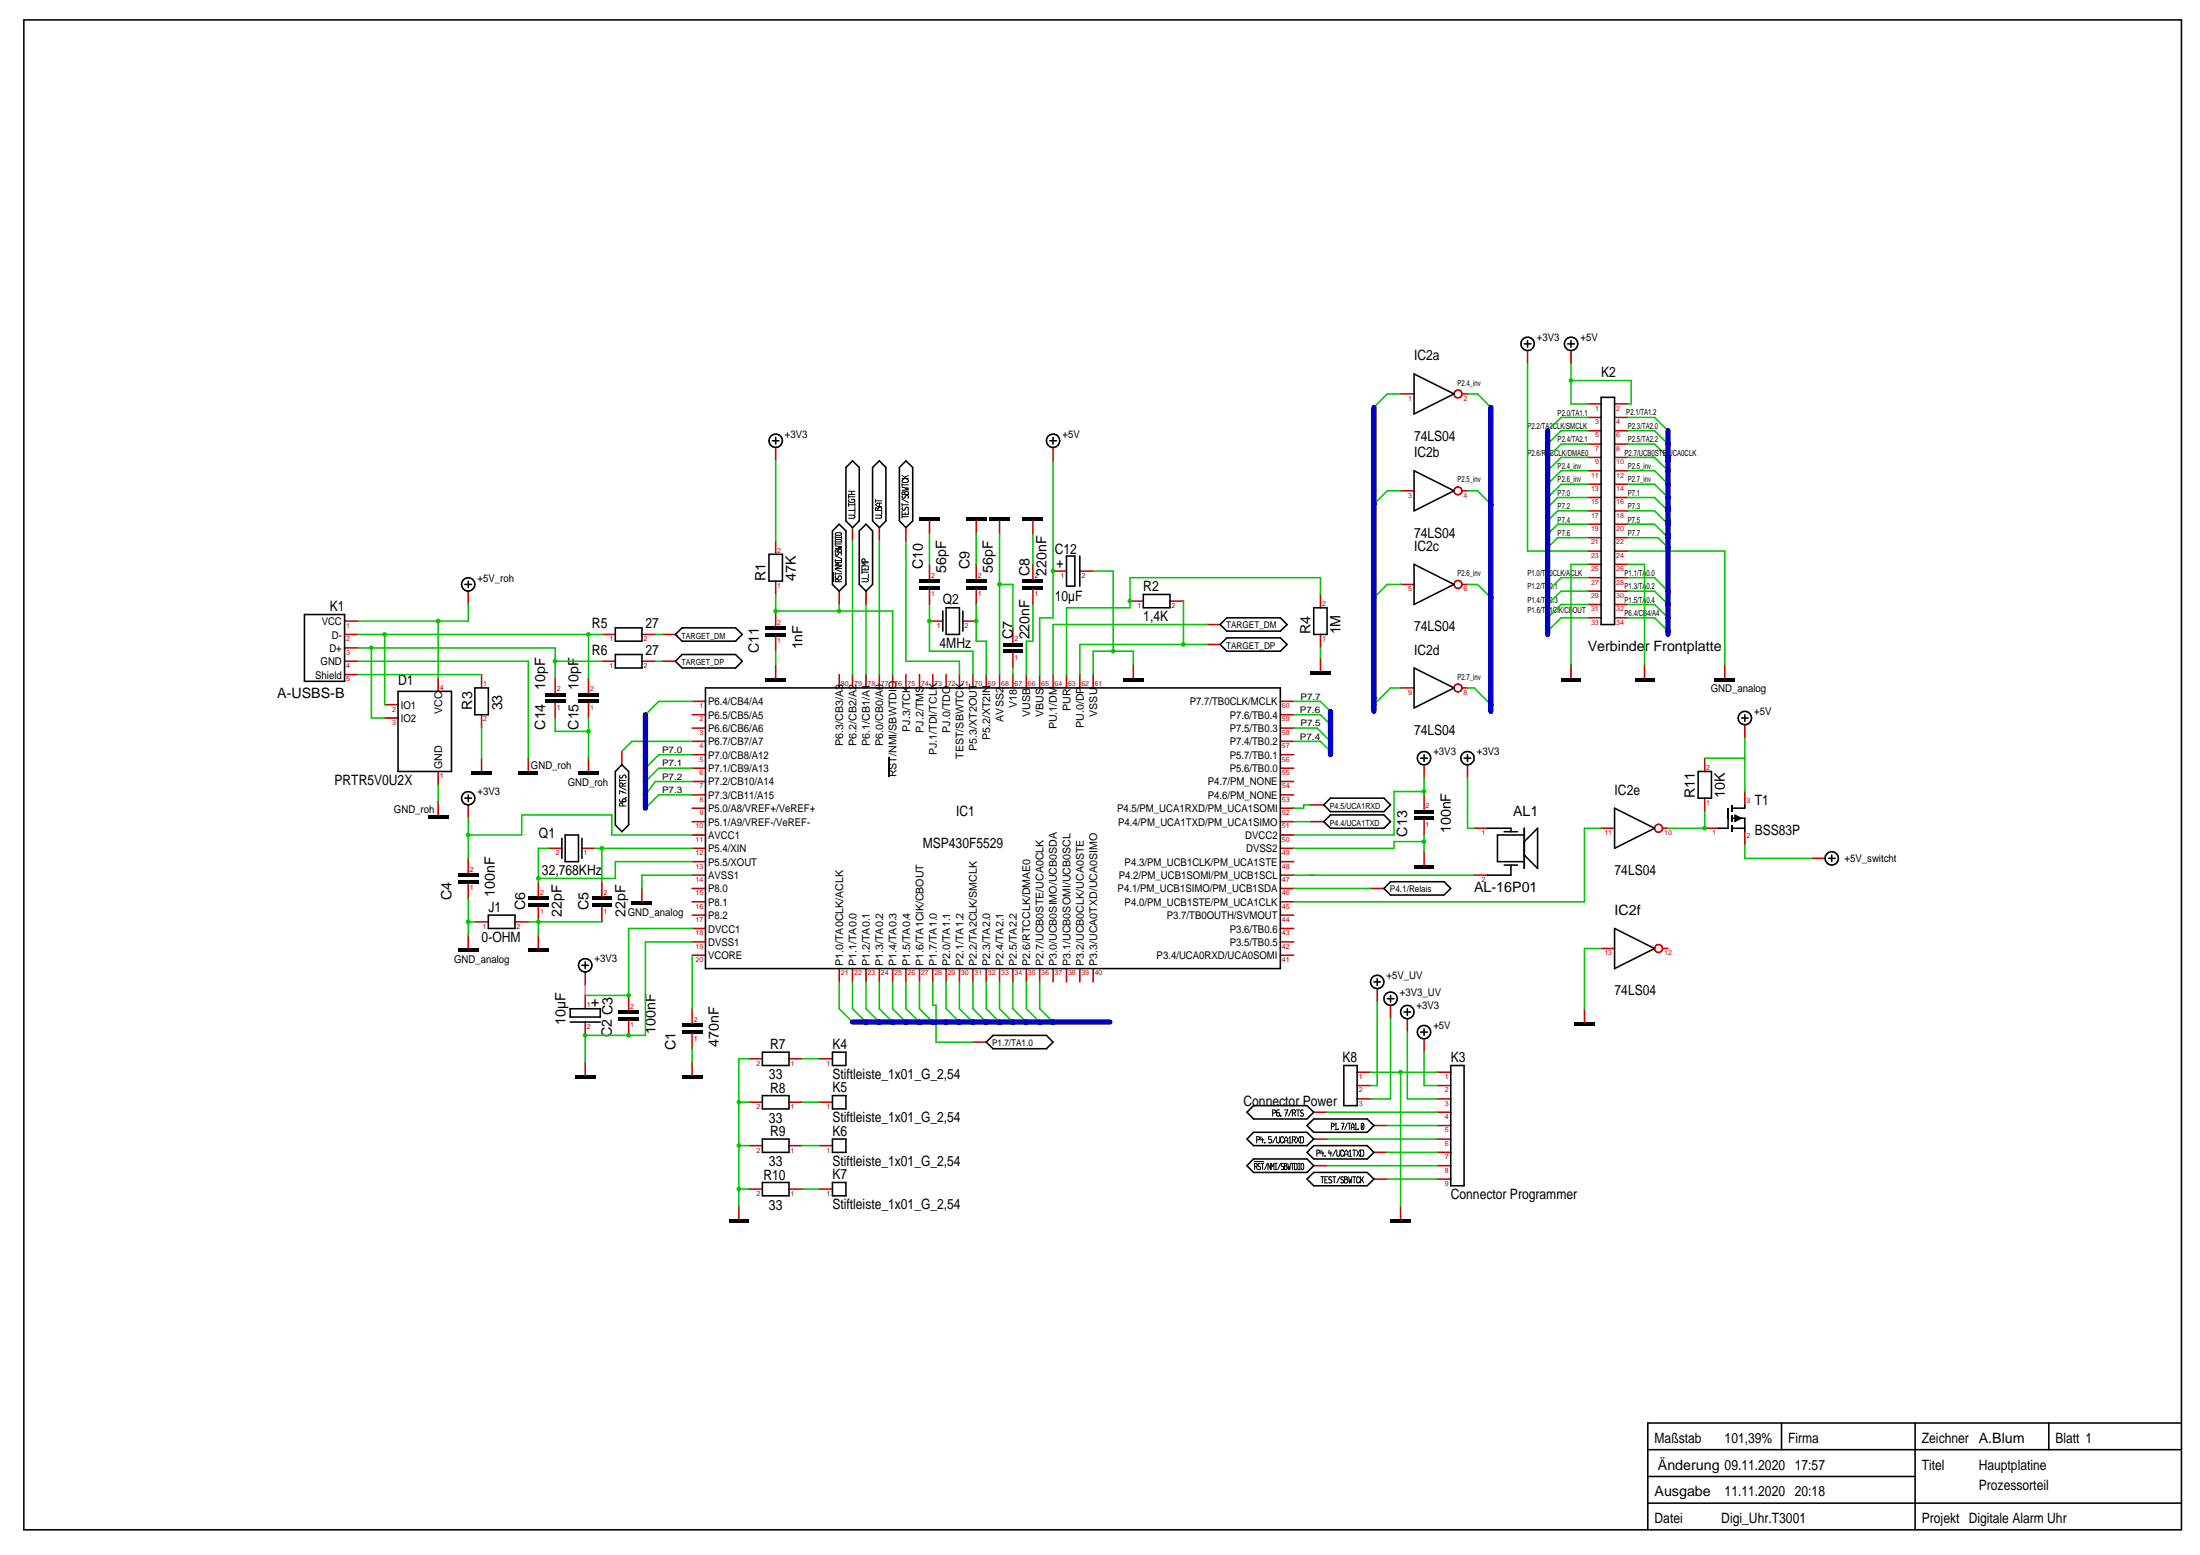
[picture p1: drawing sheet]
<svg xmlns="http://www.w3.org/2000/svg" width="297mm" height="210mm" viewBox="0 0 297 210" stroke-linecap="round" stroke-linejoin="round" font-family="sans-serif">
<g fill="none" stroke="#000" stroke-width=".44">
<path d="M124.1 70.1h2.8M124.1 78.4h2.8M124.1 79.3h2.8M130.5 70.1h2.7M130.5 78.4h2.7M130.5 79.3h2.7M133.6 70.1h2.7M138.1 70.1h2.7M138.1 78.4h2.7M138.1 79.3h2.7M73.6 94.7h2.7M78.1 94.7h2.7"/>
<path d="M103.4 85.7h2.7M135.4 87h2.7M176.9 90.8h2.7M57.8 110.2h2.7M61.9 118.1h2.7M63.7 104.4h2.7M70 104.4h2.7M78.1 104.4h2.7M190.9 117h2.7M190.9 109.5h2.7M190.9 110.5h2.7M71.3 121.3h2.7"/>
<path d="M71.3 122.2h2.7M79.9 121.3h2.7M79.9 122.2h2.7M83.5 137.5h2.7M85.3 122h2.7M92.1 138.4h2.7M212.6 138.2h2.7M77.7 145.4h2.7M92.1 145.4h2.7M98.4 164.8h2.7M187.7 164.8h2.8"/>
</g>
<g fill="none" stroke="#c70000" stroke-width=".21">
<path d="M189.1 53.2h1.8M197.4 53.2h.7M206.2 47.3v1.8M212.1 47.3v1.8M214.4 54.5h1.8M214.4 59.9h1.8M214.4 58.1h1.8M214.4 56.3h1.8M218 54.5h1.8M218 59.9h1.8M218 58.1h1.8M218 56.3h1.8"/>
<path d="M63.2 79.8v1.8M104.7 60.4v1.8M104.7 73v1.8M104.7 78.4v1.8M113.3 79.8v1.8M115.1 71.2v1.8M116.9 79.8v1.8M118.7 71.2v1.8M122.3 71.2v1.8M125.5 70.3v1.8M125.5 76.2v2M125.5 79.6v2"/>
<path d="M131.8 70.3v1.8M131.8 76.2v2M131.8 79.6v2M135 70.3v1.8M139.5 70.3v1.8M139.5 76.2v2M139.5 79.6v2M142.2 60.4v1.8M142.2 77.1h1.8M145.8 77.1h1.8M189.1 78.9h1.8M189.1 66.3h1.8"/>
<path d="M197.4 78.9h.7M197.4 66.3h.7M214.4 79.8h1.8M214.4 78h1.8M214.4 76.2h1.8M214.4 74.4h1.8M214.4 72.6h1.8M214.4 70.8h1.8M214.4 69h1.8M214.4 67.2h1.8M214.4 65.4h1.8M214.4 63.5h1.8"/>
<path d="M214.4 61.7h1.8M218 79.8h1.8M218 78h1.8M218 76.2h1.8M218 74.4h1.8M218 72.6h1.8M218 70.8h1.8M218 69h1.8M218 67.2h1.8M218 65.4h1.8M218 63.5h1.8M218 61.7h1.8"/>
<path d="M46.5 85.6h1.8M46.5 89.3h1.8M46.5 83.8h1.8M46.5 87.5h1.8M46.5 91.1h1.8M51.9 96.9h1.8M51.9 95.1h1.8M59.2 91.5v1.8M65 91.1v1.8M65 96.5v1.8M75 91.5v2M75 94.9v2"/>
<path d="M79.5 91.5v2M79.5 94.9v2M81.3 85.6h1.8M81.3 89.3h1.8M86.7 85.6h1.8M86.7 89.3h1.8M89.4 85.6h1.8M89.4 89.3h1.8M93.5 98.3h1.7M93.5 96.5h1.7M93.5 94.7h1.7M104.7 82.5v2"/>
<path d="M104.7 85.9v2M104.7 89.7v1.8M113.3 91.1v1.8M115.1 91.1v1.8M116.9 91.1v1.8M118.7 91.1v1.8M120.5 91.1v1.8M122.3 91.1v1.8M124.1 91.1v1.8M125.5 83.8h1.8M125.9 91.1v1.8M127.7 91.1v1.8"/>
<path d="M129.5 91.1v1.8M130 83.8h1.8M131.4 91.1v1.8M133.2 91.1v1.8M135 91.1v1.8M136.8 84.8v2M136.8 88.1v2.1M136.8 91.1v1.8M138.6 91.1v1.8M140.4 91.1v1.8M142.2 91.1v1.8M144 91.1v1.8"/>
<path d="M145.8 91.1v1.8M147.6 91.1v1.8M152.6 81.1h1.8M153 89.7v1.8M158 81.1h1.8M162.9 84.3h1.8M162.9 87h1.8M172.9 98.3h1.8M172.9 96.5h1.8M172.9 94.7h1.8M178.3 80.2v1.8M178.3 85.6v1.9"/>
<path d="M178.3 88.8v1.8M189.1 92.9h1.8M197.4 92.9h.7M212.1 89.7v1.8M214.4 83.4h1.8M214.4 81.6h1.8M218 83.4h1.8M218 81.6h1.8M222 89.7v1.8M232.9 89.7v1.8M235.6 97.8v1.8M59.2 104.1v1.8"/>
<path d="M59.2 108.2v1.8M63.2 108.6v1.8M63.2 115.9v2M63.2 119.3v2M65 102.3v1.8M71.3 102.3v1.8M72.7 119v2.1M74 114.5h1.9M78.6 114.5h1.8M79.5 102.3v1.8M81.3 119v2.1M84 101.4v1.8"/>
<path d="M86.7 119.9v1.8M93.5 110.9h1.7M93.5 119.9h1.7M93.5 118.1h1.7M93.5 114.5h1.7M93.5 116.3h1.7M93.5 112.7h1.7M93.5 109.1h1.7M93.5 107.3h1.7M93.5 105.5h1.7M93.5 103.7h1.7M93.5 101.9h1.7"/>
<path d="M93.5 100.1h1.7M172.9 110.9h1.8M172.9 119.9h1.8M172.9 118.1h1.8M172.9 114.5h1.8M172.9 116.3h1.8M172.9 112.7h1.8M172.9 109.1h1.8M172.9 107.3h1.8M172.9 105.5h1.8M172.9 103.7h1.8M172.9 101.9h1.8"/>
<path d="M172.9 100.1h1.8M176.9 108.6h1.8M176.9 110.9h1.8M185 119.9h1.9M192.3 103.2v1.9M192.3 107.3v2M192.3 110.7v2M192.3 115v1.8M198.1 103.2v1.9M199 111.8h1.9M199 118.1h1.9M216.2 111.8h1.8"/>
<path d="M224.5 111.8h.7M230.2 102.3v1.8M230.2 107.7v1.9M230.2 111.8h1.8M235.6 106.8v1.8M235.6 112.3v1.8M244.6 115.9h1.8M63.2 126.2v1.8M64.1 124.4h1.8M69.5 124.4h1.8M72.7 122.4v2M72.7 126.2v1.8"/>
<path d="M79 131.2v1.8M79 134.4v1.8M79 138v1.8M81.3 122.4v2M84.9 134.4v2M84.9 137.7v2.1M93.5 136.2v2M93.5 139.6v2M93.5 128.9h1.7M93.5 127.1h1.7M93.5 125.3h1.7M93.5 123.5h1.7"/>
<path d="M93.5 121.7h1.7M113.3 130.7v1.8M115.1 130.7v1.8M116.9 130.7v1.8M118.7 130.7v1.8M120.5 130.7v1.8M122.3 130.7v1.8M124.1 130.7v1.8M125.9 130.7v1.8M127.7 130.7v1.8M129.5 130.7v1.8M131.4 130.7v1.8"/>
<path d="M133.2 130.7v1.8M135 130.7v1.8M136.8 130.7v1.8M138.6 130.7v1.8M140.4 130.7v1.8M142.2 130.7v1.8M144 130.7v1.8M145.8 130.7v1.8M147.6 130.7v1.8M172.9 128.9h1.8M172.9 127.1h1.8M172.9 125.3h1.8"/>
<path d="M172.9 123.5h1.8M172.9 121.7h1.8M185.9 133.5v1.8M187.7 135.7v1.8M190 137.5v1.8M213.9 136.2v1.8M216.2 128h1.8M224.5 128h.7M79 143.4v1.8M93.5 143.4v1.8M101.1 154.6h1.8M101.1 148.8h1.8"/>
<path d="M101.1 142.9h1.8M106.5 154.6h1.8M106.5 148.8h1.8M106.5 142.9h1.8M110.6 154.6h1.8M110.6 148.8h1.8M110.6 142.9h1.8M131.4 140.7h1.8M177.4 157.4h1.8M177.4 153.8h1.8M177.4 150.1h1.8M183.2 148.3h1.8"/>
<path d="M183.2 146.5h1.8M183.2 144.7h1.8M185.5 159.2h1.8M185.5 155.6h1.8M185.5 151.9h1.8M192.3 140.2v1.8M194.1 159.2h1.8M194.1 157.4h1.8M194.1 155.6h1.8M194.1 153.8h1.8M194.1 150.1h1.8M194.1 151.9h1.8"/>
<path d="M194.1 148.3h1.8M194.1 146.5h1.8M194.1 144.7h1.8M99.8 162.8v1.8M101.1 160.5h1.8M106.5 160.5h1.8M110.6 160.5h1.8M189.1 162.8v1.8"/>
<circle cx="196.9" cy="53.2" r=".53"/>
<circle cx="196.9" cy="78.9" r=".54"/>
<circle cx="196.9" cy="66.3" r=".53"/>
<circle cx="196.9" cy="92.9" r=".53"/>
<circle cx="223.9" cy="111.8" r=".54"/>
<circle cx="223.9" cy="128" r=".54"/>
</g>
<g fill="none" stroke="#000" stroke-width=".21">
<path d="M3.2 2.7h291.3v203.8h-291.3zM104.3 59.5h.9M104.7 59v.9M141.7 59.5h.9M142.2 59v.9M190.9 50.5l5.4 2.7-5.4 2.7zM205.8 46.4h.9M206.2 46v.9M211.7 46.4h.9M212.1 46v.9M216.2 53.6h1.8v30.7h-1.8zM62.8 78.9h.9"/>
<path d="M63.2 78.4v.9M103.8 74.8h1.8v3.6h-1.8zM113.3 70.8l.9 .9v7.2l-.9 .9-.9-.9v-7.2zM115.1 62.2l.9 .9v7.2l-.9 .9-.9-.9v-7.2zM116.9 70.8l.9 .9v7.2l-.9 .9-.9-.9v-7.2zM117.8 63.1l.9-.9 .9 .9v7.2l-.9 .9-.9-.9zM122.3 62.2l.9 .9v7.2l-.9 .9-.9-.9v-7.2zM144 75.1h1.1v4h-1.1zM145.8 75.1v4M190.9 63.5l5.4 2.8-5.4 2.7zM190.9 76.2l5.4 2.7-5.4 2.7zM41.1 83h5.4v9h-5.4z"/>
<path d="M53.7 93.3h7.3v10.8h-7.3zM64.1 92.9h1.8v3.6h-1.8zM83.1 84.8h3.6v1.8h-3.6zM83.1 88.3h3.6v1.9h-3.6zM91.2 85.6l.9-.8h7.2l.9 .8-.9 1h-7.2zM91.2 89.3l.9-1h7.2l.9 1-.9 .9h-7.2zM95.2 92.9h77.7v37.8h-77.7zM127.3 82.5v2.7M127.7 82h1.8v3.6h-1.8zM130 82.5v2.7M154.4 80.2h3.6v1.8h-3.6zM164.7 87l1-.9h7.2l.9 .9-.9 .9h-7.2z"/>
<path d="M165.7 83.4h7.2l.9 .9-.9 .9h-7.2l-1-.9zM177.4 82h1.8v3.6h-1.8zM190.9 90.2l5.4 2.7-5.4 2.7zM235.1 96.9h.9M235.6 96.5v.9M62.8 107.7h.9M63.2 107.3v.9M75.9 113.2v2.7M76.3 112.7h1.8v3.6h-1.8zM78.6 113.2v2.7M84 103.2l.9 .9v7.3l-.9 .9-.9-.9v-7.3zM178.7 110.9l.9-.9h7.3l.8 .9-.8 .9h-7.3z"/>
<path d="M179.6 107.7h7.3l.8 .9-.8 1h-7.3l-.9-1zM187.7 119h7.3l.9 .9-.9 .9h-7.3l-.8-.9zM191.8 102.3h.9M192.3 101.9v.9M197.7 102.3h.9M198.1 101.9v.9M200.9 111.8h3.1v.5M203.1 116.8h1.8M203.1 112.3h1.8M204 116.8v1.3h-3.1M205.8 112.7h-3.6v3.6h3.6M205.8 111.8v5.4"/>
<path d="M205.8 113.6l1.8-1.8v5.4l-1.8-1.8M218 109.1l5.4 2.7-5.4 2.7zM229.3 104.1h1.8v3.6h-1.8zM233.3 110.4v1.4h-1.3M233.8 111.8h1.8M233.8 110.4h1.8v1.9M235.6 108.6v.5h-1.8M246.9 115.9h.9M247.3 115.4v.9M65.9 123.5h3.6v1.8h-3.6zM77 138h4M77 136.2h4v1.1h-4z"/>
<path d="M78.6 130.3h.9M79 129.8v.9M185.5 132.5h.9M185.9 132.1v.9M187.3 134.8h.9M187.7 134.4v.9M189.6 136.6h.9M190 136.2v.9M191.8 139.3h.9M192.3 138.9v.9M218 125.3l5.4 2.7-5.4 2.7zM102.9 142h3.6v1.8h-3.6z"/>
<path d="M102.9 159.6h3.6v1.8h-3.6zM102.9 147.9h3.6v1.8h-3.6zM102.9 153.8h3.6v1.8h-3.6zM112.4 142h1.8v1.8h-1.8zM112.4 147.9h1.8v1.8h-1.8zM112.4 153.8h1.8v1.8h-1.8zM112.4 159.6h1.8v1.8h-1.8zM133.2 140.7l.9-.9h7.2l.9 .9-.9 .9h-7.2zM168.4 150.1l.8-.9h7.3l.9 .9-.9 .9h-7.3zM169.2 156.4h7.3l.9 1-.9 .9h-7.3l-.8-.9zM169.2 152.8h7.3l.9 1-.9 .8h-7.3l-.8-.8zM176.5 159.2l.9-.9h7.2l.9 .9-.9 .9h-7.2z"/>
<path d="M176.5 151.9l.9-.9h7.2l.9 .9-.9 .9h-7.2zM177.4 154.6h7.2l.9 1-.9 .8h-7.2l-.9-.8zM181.4 143.8h1.8v5.4h-1.8zM195.9 143.8h1.8v16.3h-1.8zM222.5 199.3h36.1M222.5 195.7h72M240.5 192.1v3.6M258.6 192.1v14.4M276.6 192.1v3.6M294.5 192.1h-72v14.4M222.5 202.9h72"/>
<circle cx="104.7" cy="59.5" r=".9"/>
<circle cx="142.2" cy="59.5" r=".9"/>
<circle cx="206.3" cy="46.4" r=".9"/>
<circle cx="212.1" cy="46.4" r=".9"/>
<circle cx="63.2" cy="78.9" r=".9"/>
<circle cx="235.6" cy="96.9" r=".9"/>
<circle cx="63.2" cy="107.7" r=".9"/>
<circle cx="192.3" cy="102.3" r=".9"/>
<circle cx="198.1" cy="102.3" r=".91"/>
<circle cx="247.3" cy="115.9" r=".9"/>
<circle cx="79" cy="130.3" r=".91"/>
<circle cx="185.9" cy="132.5" r=".9"/>
<circle cx="187.8" cy="134.8" r=".9"/>
<circle cx="190" cy="136.6" r=".9"/>
<circle cx="192.3" cy="139.3" r=".9"/>
</g>
<g fill="none" stroke="#000" stroke-width=".14">
<path d="M112.8 72.4v.3M112.8 73.3v.3M112.8 75.5v.3M112.8 77.3v.3M112.8 77.4h.8M112.8 76.8l.8 .4M112.8 76.4h.8l-.8 .4h.8M112.8 75.7h.8M112.8 75l.8 .4M112.8 73.7l.8 .1-.4 .1 .4 .1-.8 .1M112.8 73.4h.8M112.8 72.5h.8"/>
<path d="M112.8 74.6v.2l.2 .2 .1-.1 .2-.3h.3v.4M112.8 77.8v.2l.2 .1 .1-.1 .2-.2h.3v.3M112.8 72l.6-.1 .2 .2-.2 .2h-.4l-.2-.2zM112.8 72.9h.8v.3h-.8zM112.8 74.2h.8v.3h-.8zM113.1 76.1h.1M113.1 74.3v.2M113.2 78.5l-.1-.3h-.3v.3h.8M113.2 76.1l-.4 .2h.8M113.6 78.2l-.4 .2M113.6 72.4v.3M113.6 75.5v.3"/>
<path d="M113.6 75.9h-.8l.4 .2M114.6 69.5h.6l.2 .2v.2l-.8 .1M114.6 68.1h.8M114.6 66.8v.5M114.6 67.9v.4M114.6 67.1h.8M114.6 66.7h.8M114.6 66.3h.8M114.6 67.4v.2l.2 .2h.4l.2-.2v-.2h-.4v.1M115 66.3v.4M115.4 67.9v.4M115.4 68.5v.4h-.8"/>
<path d="M115.4 68.9v.6M116.4 78.1h.6l.2 .2v.2h-.2h-.6M116.4 76.5v.4h.8v-.4M116.4 77v.4M116.4 77.2h.8M116.7 76.2h.1M116.8 76.2l-.4 .2h.8M116.8 75.8l-.1-.3h-.2l-.1 .3h.8M116.8 76.7v.2M117.2 77.5v.5M117.2 76h-.8l.4 .2M118.2 69.5h.6l.2 .2v.2l-.8 .1"/>
<path d="M118.2 67.4v.4M118.2 67.6h.8M118.3 68.6a.32 .32 0 0 0 .4-.1h.3v.4h-.8zM118.5 68.6v.3M118.7 67.9v.4M119 68.9v.6M119 67.9h-.5l-.3 .2 .3 .2h.5M121.8 68.1h.8M121.8 65.2v.5M121.8 67.9v.4M121.8 69v.4h.8v-.4M121.8 69.5v.5"/>
<path d="M121.8 69.7h.8M121.8 67.4l.8 .4M121.8 65.8l.8 .1-.4 .1 .4 .1-.8 .1M121.8 65.4h.8M121.8 64.6h.8M121.8 64.2l.6 .4M121.9 66.4l.3 .1a.26 .26 0 0 1 .2-.2 .26 .26 0 0 1 .2 .2v.2h-.8zM121.9 66.9l-.1 .2 .2 .2 .2-.1 .1-.3h.3v.4M121.9 68.5l-.1 .2 .2 .2 .2-.1 .1-.3h.3v.4M122 64.7l-.2 .2 .2 .2h.6v-.2l-.2-.2M122.2 66.5v.2M122.2 69.2v.2"/>
<path d="M122.6 64.2l-.4 .2M83.7 105.1v.5M83.7 107.9v.2l.2 .1h.5l.1-.2a.29 .29 0 0 0-.4-.1l-.1 .2 .2 .1M83.7 106.2l.8 .4M83.7 105.3h.8M83.7 104.7v.2l.2 .1h.1l.2-.3h.2l.1 .1-.1 .2M84.1 108.8l-.1-.4h-.3v.4h.8M84.1 106.1l-.1-.4h-.3v.4h.8M84.1 106.8v.2M84.4 107.7h.1zM84.5 107.1l-.8-.4v.5M84.5 105.7l-.4 .2"/>
<path d="M169.4 157.5l.3-.1 .1-.2-.2-.2h-.2v.9M169.6 157.5l.2 .4M169.7 153.9l.4-.1v-.3l-.4-.1v.9M170.2 157.1l-.2-.1-.1 .2v.2l.3 .1v.3h-.3M170.3 153.4l-.1 .5h.4M170.3 157h.3M170.5 153.6v.7M170.5 157v.9M170.8 154.2v.1zM171.1 157l-.3 .9M171.6 157v.9l-.4-.9v.9M171.7 153.4h-.4v.4h.3l.1 .2-.1 .3-.3-.1"/>
<path d="M171.8 157.5l-.2-.5v.9M171.8 150.2h.4v-.3l-.4-.1v.9M171.8 157.4v.1M171.8 157.5l.2-.5v.9M172.1 157h.3M172.1 157.9h.3M172.3 153.4l-.5 .9M172.3 157v.9M172.4 153.4v.7l.1 .2 .2-.1 .1-.1v-.7M172.7 149.8l-.3 .1v.1v.6h.3l.1-.2-.2-.2h-.2v.2M172.9 157l-.4 .9M172.9 150.6l.1 .1z"/>
<path d="M173.3 157.1l-.2-.1-.1 .2v.2l.3 .1v.3h-.3M173.3 153.6l-.1-.2-.2 .1-.1 .1 .1 .6 .2 .1 .1-.2M173.4 157l.3 .1a.38 .38 0 0 0 .1 .5l-.1 .2-.3 .1zM173.4 154.3v-.6l.3-.3 .2 .3v.6M173.4 157.4h.3M173.4 154h.5M173.4 149.8h.5l-.4 .9M173.6 150.2h.2M173.9 157l.1 .9 .1-.4v.4l.1-.9M174 154.3h.4M174 153.6l.2-.2v.9M174.3 157h.4"/>
<path d="M174.4 149.8l-.4 .9M174.5 150.2h.4v-.3l-.4-.1v.9M174.5 153.9l.4-.1v-.3l-.4-.1v.9M174.5 157v.9M174.7 153.9l.2 .4M174.7 150.2l.2 .5M174.8 157h.2l.1 .2v.5l-.1 .2h-.2zM175 153.4l.5 .9M175 149.8h.5M175.2 157h.4M175.2 157.9h.4M175.3 149.8v.9"/>
<path d="M175.4 157v.9M175.5 153.4l-.5 .9M175.6 153.4l.4 .1v.6l-.1 .2h-.3zM175.7 157.1l.2-.1 .1 .2v.5l-.1 .2-.2-.2zM176 149.9l-.3-.1-.1 .2v.2l.4 .1v.3h-.4M177.8 155.7l.4-.1v-.3l-.4-.1v.9M178.3 158.8h.5M178.4 155.2l-.1 .5h.5M178.5 158.8v.9M178.6 155.4v.7M178.9 156v.1zM178.9 159.3h.2"/>
<path d="M179.3 158.8h-.4v.9h.4M179.5 155.2l-.1 .5h.4M179.7 155.4v.7M179.8 152h.3v-.2l-.1-.2h-.2v.9M179.8 158.9l-.2-.1-.2 .2 .1 .2 .3 .1v.3h-.4M179.9 158.8h.5M180.1 158.8v.9M180.2 152.5h.4M180.3 151.8l.1-.2v.9M180.4 155.2l-.5 .9M180.5 155.2v.7l.1 .2 .2-.1 .1-.1v-.7M180.7 152.4v.1z"/>
<path d="M180.9 158.8l-.4 .9M181.1 151.6h.4l-.3 .9M181.3 152h.1M181.4 158.9l-.2-.1-.2 .2 .1 .2 .3 .1v.3h-.4M181.4 155.4l-.1-.2-.2 .1-.1 .1 .1 .6 .2 .1 .1-.2M181.5 158.8l.4 .1-.1 .3 .2 .3-.2 .2h-.3zM181.5 156.1v-.6l.3-.3 .2 .3v.6M181.5 159.2h.3M181.5 155.8h.5M181.9 151.6l-.4 .9M182 151.6h.4M182.1 158.8l.1 .9 .1-.4 .1 .4 .1-.9"/>
<path d="M182.1 156.1h.4M182.1 155.4l.2-.2v.9M182.2 151.6v.9M182.5 152.5v-.6l.1-.3 .2 .3v.6M182.5 152.2h.3M182.6 158.8h.4M182.6 155.2h.4M182.8 155.2v.9M182.8 158.8v.9M182.9 152.5h.4M182.9 151.8l.2-.2v.9M183.2 155.2l.4 .9"/>
<path d="M183.3 152.4l.1 .1zM183.6 159l-.2-.2-.2 .1v.1v.6l.2 .1 .2-.2M183.6 155.2l-.4 .9M183.7 155.2l.4 .1v.6l-.1 .2h-.3zM183.7 158.8v.9M183.9 159.2l.2 .5M184.1 151.7l-.1-.1-.2 .1v.7M184.1 151.7v.7l-.1 .1-.2-.1M184.1 151.7l-.3 .7M184.1 158.8l-.4 .6"/>
</g>
<g fill="#000">
<path d="M112.5 77.3l.1 1.2zM73.6 93.5h2.7v.5h-2.7zM78.1 93.5h2.7v.5h-2.7zM103.4 91.5h2.7v.5h-2.7zM103.4 84.5h2.7v.5h-2.7zM135.4 87.7h2.7v.4h-2.7zM151.7 91.5h2.7v.5h-2.7zM210.8 91.5h2.7v.5h-2.7zM220.7 91.5h2.7v.5h-2.7zM231.5 91.5h2.7v.5h-2.7zM61.9 118.8h2.7v.5h-2.7zM233.2 109.1h.2v1.3h-.2z"/>
<path d="M233.7 111.4h.2v.9h-.2zM233.7 110h.2v.9h-.2zM233.7 108.6h.2v1h-.2zM61.9 128h2.7v.5h-2.7zM71.3 128h2.7v.5h-2.7zM83.5 136.4h2.7v.4h-2.7zM92.1 139.1h2.7v.5h-2.7zM169.4 156.8h1.2z"/>
<circle cx="205.8" cy="117" r=".1"/>
<circle cx="205.8" cy="112" r=".1"/>
</g>
<path d="M234.2 110l.9 .4-.9 .5z" fill="#000" stroke="#000" stroke-width=".14"/>
<path d="M120 102.2v2.6" fill="none" stroke="#000" stroke-width=".15"/>
<path d="M93.5 94.7h-4.6l-1.8 1.8M219.8 83.4h3.6l1.8 1.8M93.5 100.1h-8.2l-1.3 1.3M174.7 110.9h2.2M174.7 119.9h10.3M176.9 108.6h-.9v.5h-1.3M179.2 150.1h14.9M179.2 153.8h14.9M187.3 155.6h6.8" fill="none" stroke="#00c700" stroke-width=".21"/>
<circle cx="230.2" cy="111.8" r=".33" fill="#00c700"/>
<g fill="none" stroke="#00c700" stroke-width=".21">
<path d="M219.8 69h3.6l1.8 1.8M219.8 67.2h3.6l1.8 1.8M219.8 70.8h3.6l1.8 1.8M219.8 72.6h4.1l1.3 1.3M75 96.9v1.8h4.5v-1.8M174.7 98.3h3.1l1.8 1.8M174.7 94.7h3.6l1.3 1.3M93.5 107.3h-4.6l-1.8 1.8M93.5 103.7h-4.6l-1.8 1.8M216.2 111.8h-2.3v9.9h-39.2M230.2 109.6v2.2h-5M125.9 132.5v3.2h.5v5h5"/>
<path d="M187.3 151.9h6.8"/>
</g>
<circle cx="79.4" cy="98.7" r=".32" fill="#00c700"/>
<g fill="none" stroke="#00c700" stroke-width=".21">
<path d="M189.1 53.2h-1.8l-1.8 1.8M198.1 53.2h1.4l1.8 1.8M214.4 59.9h-3.6l-1.8 1.8M214.4 58.1h-3.6l-1.8 1.8M214.4 56.3h-3.6l-1.8 1.8M219.8 59.9h3.6l1.8 1.8M219.8 58.1h3.6l1.8 1.8M219.8 56.3h3.6l1.8 1.8M115.1 73v18.1M118.7 73v18.1M189.1 66.3h-1.8l-1.8 1.8M189.1 78.9h-1.8l-1.8 1.8"/>
<path d="M198.1 66.3h1.4l1.8 1.8M198.1 78.9h1.4l1.8 1.8M214.4 70.8h-4.1l-1.3 1.3M214.4 72.6h-4.1l-1.3 1.3M214.4 69h-4.1l-1.3 1.3M214.4 67.2h-4.1l-1.3 1.3M214.4 63.5h-3.6l-1.8 1.9M214.4 65.4h-3.6l-1.8 1.8M214.4 61.7h-3.6l-1.8 1.8M214.4 79.8h-3.6l-1.8 1.8M214.4 78h-3.6l-1.8 1.8M219.8 63.5h3.6l1.8 1.9"/>
<path d="M219.8 65.4h3.6l1.8 1.8M219.8 61.7h3.6l1.8 1.8M219.8 79.8h3.6l1.8 1.8M219.8 78h3.6l1.8 1.8M48.3 89.3h23v13M50.1 87.5v9.4h1.8M79.5 98.7v3.6M116.9 81.6v9.5M174.7 96.5h3.6l1.3 1.3M189.1 92.9h-1.4l-2.2 2.2M198.1 92.9h.9l2.3 2.2M214.4 83.4h-3.6l-1.8 1.8"/>
<path d="M214.4 81.6h-3.6l-1.8 1.8M219.8 81.6h3.6l1.8 1.8M59.2 105.9v2.3M93.5 105.5h-5l-1.4 1.8M93.5 101.9h-4.6l-1.8 1.8M174.7 118.1h24.3M174.7 100.1h3.6l1.3 1.3M113.3 132.5v3.7l1.8 1.8M115.1 132.5v3.7l1.8 1.8M116.9 132.5v3.7l1.8 1.8M118.7 132.5v3.7l1.8 1.8M120.5 132.5v3.7l1.8 1.8"/>
<path d="M122.3 132.5v3.7l1.8 1.8M124.1 132.5v3.7l1.8 1.8M127.7 132.5v3.7l1.8 1.8M129.5 132.5v3.7l1.9 1.8M131.4 132.5v3.7l1.8 1.8M133.2 132.5v3.7l1.8 1.8M135 132.5v3.7l1.8 1.8M136.8 132.5v3.7l1.8 1.8M138.6 132.5v3.7l1.8 1.8M140.4 132.5v3.7l1.8 1.8M185.9 135.3v11.2h-.9M187.7 137.5v10.8h-2.7"/>
<path d="M108.3 160.5h2.3"/>
</g>
<circle cx="74.9" cy="89.2" r=".33" fill="#00c700"/>
<path d="M48.3 87.5h26.7v4M75 89.3h6.3" fill="none" stroke="#00c700" stroke-width=".21"/>
<circle cx="50.1" cy="87.4" r=".32" fill="#00c700"/>
<path d="M51.9 85.6v9.5M235.6 114.1v1.8h9M108.3 154.6h2.3M108.3 148.8h2.3M108.3 142.9h2.3" fill="none" stroke="#00c700" stroke-width=".21"/>
<circle cx="51.9" cy="85.6" r=".32" fill="#00c700"/>
<path d="M48.3 85.6h3.6" fill="none" stroke="#00c700" stroke-width=".21"/>
<circle cx="79.4" cy="85.6" r=".32" fill="#00c700"/>
<path d="M51.9 85.6h29.4M79.5 85.6v5.9M179.2 157.4h14.9" fill="none" stroke="#00c700" stroke-width=".21"/>
<circle cx="113.3" cy="82.5" r=".32" fill="#00c700"/>
<path d="M104.7 80.2v2.3h15.8v8.6M113.3 81.6v.9" fill="none" stroke="#00c700" stroke-width=".21"/>
<g fill="#00c700">
<circle cx="104.7" cy="82.5" r=".32"/>
<circle cx="59.1" cy="83.8" r=".33"/>
</g>
<path d="M219.8 74.4h13.1v15.3M59.2 83.8v7.7M63.2 81.6v2.2h-14.9" fill="none" stroke="#00c700" stroke-width=".21"/>
<circle cx="63.2" cy="124.4" r=".33" fill="#00c700"/>
<path d="M48.3 91.1h16.7M88.5 85.6h.9M88.5 89.3h.9M159.8 81.1v5.9M162.9 84.3h-20.7v6.8M93.5 118.1h-6.8v1.8M63.2 121.3v4.9M63.2 124.4h.9" fill="none" stroke="#00c700" stroke-width=".21"/>
<circle cx="159.8" cy="87" r=".32" fill="#00c700"/>
<path d="M178.3 78v2.2M162.9 87h-17.1v4.1" fill="none" stroke="#00c700" stroke-width=".21"/>
<circle cx="152.5" cy="81.1" r=".32" fill="#00c700"/>
<path d="M212.1 54.5h2.3M219.8 54.5h.4M122.3 73v16.3h7.2v1.8M178.3 78h-25.7v4h-8.6v9.1M235.6 99.6v7.2M230.2 102.3h5.4M187.3 159.2h6.8M192.3 142v4.5h1.8" fill="none" stroke="#00c700" stroke-width=".21"/>
<circle cx="212.1" cy="51.4" r=".32" fill="#00c700"/>
<path d="M212.1 49.1v5.4M212.1 51.4h8.1v3.1" fill="none" stroke="#00c700" stroke-width=".21"/>
<circle cx="142.2" cy="77.1" r=".32" fill="#00c700"/>
<path d="M142.2 62.2v21.2h-1.8v7.7M125.5 87.9h5.9v3.2" fill="none" stroke="#00c700" stroke-width=".21"/>
<circle cx="125.5" cy="83.8" r=".32" fill="#00c700"/>
<path d="M125.5 81.6v6.3M131.8 86.6h1.4v4.5" fill="none" stroke="#00c700" stroke-width=".21"/>
<circle cx="131.8" cy="83.8" r=".33" fill="#00c700"/>
<path d="M131.8 81.6v5M136.8 90.2v.9M139.5 81.6v5h-.9v4.5M72.7 114.5h1.3" fill="none" stroke="#00c700" stroke-width=".21"/>
<circle cx="72.7" cy="118.6" r=".32" fill="#00c700"/>
<path d="M72.7 114.5v4.5M93.5 116.3h-10.4v2.3h-10.4" fill="none" stroke="#00c700" stroke-width=".21"/>
<circle cx="81.3" cy="114.5" r=".32" fill="#00c700"/>
<path d="M80.4 114.5h13.1M81.3 114.5v4.5" fill="none" stroke="#00c700" stroke-width=".21"/>
<path d="M79 133v1.4" fill="none" stroke="#f0f" stroke-width=".21"/>
<circle cx="192.3" cy="106.8" r=".32" fill="#00c700"/>
<path d="M206.2 49.1v25.3h8.2M104.7 62.2v10.8M82.6 112.7h10.9M192.3 105.1v2.2M192.3 106.8h-4.1v5.9h-13.5M198.1 105.1v6.7h.9M84.9 125.3h8.6M190 139.3v9h4.1" fill="none" stroke="#00c700" stroke-width=".21"/>
<circle cx="63.2" cy="112.7" r=".33" fill="#00c700"/>
<path d="M82.6 112.7v-2.7h-12.2v2.7h-7.2v3.2M84.9 125.3v9.1h-5.9" fill="none" stroke="#00c700" stroke-width=".21"/>
<circle cx="84.9" cy="134.3" r=".32" fill="#00c700"/>
<path d="M63.2 110.4v2.3M93.5 128.9v7.3M216.2 128h-2.3v8.2" fill="none" stroke="#00c700" stroke-width=".21"/>
<circle cx="192.3" cy="113.6" r=".32" fill="#00c700"/>
<path d="M147.6 87.9v3.2M192.3 112.7v2.3M192.3 113.6h-4.1v.9h-13.5" fill="none" stroke="#00c700" stroke-width=".21"/>
<circle cx="134.9" cy="78.9" r=".33" fill="#00c700"/>
<path d="M135 78.9v12.2M65 98.3v4M87.1 127.1h6.4M189.1 144.7v18.1" fill="none" stroke="#00c700" stroke-width=".21"/>
<circle cx="189.1" cy="144.7" r=".32" fill="#00c700"/>
<path d="M185 144.7h9.1" fill="none" stroke="#00c700" stroke-width=".21"/>
<circle cx="99.8" cy="148.8" r=".32" fill="#00c700"/>
<path d="M101.1 148.8h-1.3v5.8" fill="none" stroke="#00c700" stroke-width=".21"/>
<circle cx="99.8" cy="154.6" r=".32" fill="#00c700"/>
<path d="M101.1 154.6h-1.3v5.9" fill="none" stroke="#00c700" stroke-width=".21"/>
<circle cx="99.8" cy="160.5" r=".32" fill="#00c700"/>
<path d="M147.6 77.1h2.7v10.8h-2.7M214.4 76.2h-2.3v13.5M219.8 76.2h2.2v13.5M178.3 87.5v1.3M71.3 124.4h1.4v1.8M101.1 142.9h-1.3v5.9M101.1 160.5h-1.3v2.3" fill="none" stroke="#00c700" stroke-width=".21"/>
<circle cx="150.3" cy="87.9" r=".33" fill="#00c700"/>
<path d="M125.5 72.1v4.1M131.8 72.1v4.1M135 72.1v6.8h1.8v5.9M139.5 72.1v4.1M104.7 87.9v1.8M150.3 87.9h2.7v1.8" fill="none" stroke="#00c700" stroke-width=".21"/>
<circle cx="72.7" cy="124.4" r=".32" fill="#00c700"/>
<path d="M72.7 124.4h8.6" fill="none" stroke="#00c700" stroke-width=".21"/>
<g fill="#00c700">
<circle cx="79" cy="139.8" r=".33"/>
<circle cx="84.9" cy="139.8" r=".33"/>
</g>
<path d="M87.1 127.1v12.7h-8.1v3.6M93.5 141.6v1.8" fill="none" stroke="#00c700" stroke-width=".21"/>
<path d="M185.5 55v41M201.3 55v41M209 58.1v27.5M225.2 58.1v27.5M87.1 96.5v12.6M179.6 96v5.9M115.1 138h34.8" fill="none" stroke="#0000c7" stroke-width=".72"/>
<g font-size="1.9">
<text x="190.9" y="48.7">IC2a</text>
<text x="216.2" y="50.9">K2</text>
<text x="190.9" y="59.5">74LS04</text>
<text x="190.9" y="61.7">IC2b</text>
<text x="124.6" y="76.9" transform="rotate(-90 124.6 76.9)">C10</text>
<text x="127.7" y="77.3" transform="rotate(-90 127.7 77.3)">56pF</text>
<text x="130.9" y="76.9" transform="rotate(-90 130.9 76.9)">C9</text>
<text x="134.1" y="77.3" transform="rotate(-90 134.1 77.3)">56pF</text>
<text x="139" y="77.8" transform="rotate(-90 139 77.8)">C8</text>
<text x="141.3" y="77.8" transform="rotate(-90 141.3 77.8)">220nF</text>
<text x="142.4" y="74.8">C12</text>
<text x="142.6" y="76.6">+</text>
<text x="190.9" y="74.4">IC2c</text>
<text x="190.9" y="72.6">74LS04</text>
<text x="44.5" y="82.5">K1</text>
<text x="103.4" y="78.4" transform="rotate(-90 103.4 78.4)">R1</text>
<text x="107.4" y="78.4" transform="rotate(-90 107.4 78.4)">47K</text>
<text x="127.3" y="81.6">Q2</text>
<text x="142.4" y="81.1">10µF</text>
<text x="154.4" y="83.8">1,4K</text>
<text x="154.4" y="79.8">R2</text>
<text x="79.9" y="88.3">R6</text>
<text x="79.9" y="84.8">R5</text>
<text x="87.1" y="88.3">27</text>
<text x="87.1" y="84.8">27</text>
<text x="102.5" y="88.1" transform="rotate(-90 102.5 88.1)">C11</text>
<text x="108.3" y="87.7" transform="rotate(-90 108.3 87.7)">1nF</text>
<text x="126.9" y="87.5">4MHz</text>
<text x="136.8" y="86.3" transform="rotate(-90 136.8 86.3)">C7</text>
<text x="139" y="86.3" transform="rotate(-90 139 86.3)">220nF</text>
<text x="176.9" y="85.6" transform="rotate(-90 176.9 85.6)">R4</text>
<text x="181" y="85.6" transform="rotate(-90 181 85.6)">1M</text>
<text x="190.9" y="88.3">IC2d</text>
<text x="190.9" y="85.2">74LS04</text>
<text x="214.4" y="87.9">Verbinder Frontplatte</text>
<text x="37.4" y="94.2">A-USBS-B</text>
<text x="53.7" y="92.5">D1</text>
<text x="63.7" y="95.8" transform="rotate(-90 63.7 95.8)">R3</text>
<text x="67.8" y="95.9" transform="rotate(-90 67.8 95.9)">33</text>
<text x="73.6" y="93.1" transform="rotate(-90 73.6 93.1)">10pF</text>
<text x="78.1" y="93.1" transform="rotate(-90 78.1 93.1)">10pF</text>
<text x="73.6" y="98.5" transform="rotate(-90 73.6 98.5)">C14</text>
<text x="78.1" y="98.5" transform="rotate(-90 78.1 98.5)">C15</text>
<text x="190.9" y="99.2">74LS04</text>
<text x="45.2" y="105.9">PRTR5V0U2X</text>
<text x="218" y="107.3">IC2e</text>
<text x="228.8" y="107.7" transform="rotate(-90 228.8 107.7)">R11</text>
<text x="232.9" y="107.7" transform="rotate(-90 232.9 107.7)">10K</text>
<text x="72.8" y="113.2">Q1</text>
<text x="129.1" y="110.1">IC1</text>
<text x="190" y="112.9" transform="rotate(-90 190 112.9)">C13</text>
<text x="195.9" y="112.5" transform="rotate(-90 195.9 112.5)">100nF</text>
<text x="204.3" y="110.1">AL1</text>
<text x="236.9" y="112.7">BSS83P</text>
<text x="236.9" y="108.6">T1</text>
<text x="73.2" y="118.1">32,768KHz</text>
<text x="124.6" y="114.5">MSP430F5529</text>
<text x="218" y="118.1">74LS04</text>
<text x="61" y="121.5" transform="rotate(-90 61 121.5)">C4</text>
<text x="65.9" y="123.1">J1</text>
<text x="66.8" y="121.1" transform="rotate(-90 66.8 121.1)">100nF</text>
<text x="70.9" y="122.9" transform="rotate(-90 70.9 122.9)">C6</text>
<text x="75.9" y="123.8" transform="rotate(-90 75.9 123.8)">22pF</text>
<text x="79.5" y="122.9" transform="rotate(-90 79.5 122.9)">C5</text>
<text x="84.4" y="123.8" transform="rotate(-90 84.4 123.8)">22pF</text>
<text x="199" y="120.4">AL-16P01</text>
<text x="218" y="123.5">IC2f</text>
<text x="65" y="127.1">0-OHM</text>
<text x="80.9" y="135.9" transform="rotate(-90 80.9 135.9)">+</text>
<text x="218" y="134.4">74LS04</text>
<text x="76.4" y="138.3" transform="rotate(-90 76.4 138.3)">10µF</text>
<text x="82.6" y="140" transform="rotate(-90 82.6 140)">C2 C3</text>
<text x="88.5" y="139.6" transform="rotate(-90 88.5 139.6)">100nF</text>
<text x="91.2" y="141.8" transform="rotate(-90 91.2 141.8)">C1</text>
<text x="97.1" y="141.4" transform="rotate(-90 97.1 141.4)">470nF</text>
<text x="104" y="141.6">R7</text>
<text x="112.4" y="141.6">K4</text>
<text x="181.3" y="143.4">K8</text>
<text x="195.9" y="143.4">K3</text>
<text x="103.8" y="145.7">33</text>
<text x="104" y="147.5">R8</text>
<text x="112.4" y="147.4">K5</text>
<text x="112.4" y="145.6">Stiftleiste_1x01_G_2,54</text>
<text x="167.9" y="149.2">Connector Power</text>
<text x="103.8" y="151.6">33</text>
<text x="104" y="153.4">R9</text>
<text x="112.4" y="153.3">K6</text>
<text x="112.4" y="151.5">Stiftleiste_1x01_G_2,54</text>
<text x="103.1" y="159.2">R10</text>
<text x="103.8" y="157.4">33</text>
<text x="112.4" y="159.2">K7</text>
<text x="112.4" y="157.4">Stiftleiste_1x01_G_2,54</text>
<text x="195.9" y="161.9">Connector Programmer</text>
<text x="103.8" y="163.3">33</text>
<text x="112.4" y="163.2">Stiftleiste_1x01_G_2,54</text>
<text x="223.4" y="194.8">Maßstab</text>
<text x="232.9" y="194.8">101,39%</text>
<text x="241.4" y="194.8">Firma</text>
<text x="259.5" y="194.8">Zeichner A.Blum</text>
<text x="277.5" y="194.8">Blatt 1</text>
<text x="223.4" y="202">Ausgabe</text>
<text x="223.8" y="198.4">Änderung 09.11.2020</text>
<text x="232.9" y="202">11.11.2020</text>
<text x="242.3" y="202">20:18</text>
<text x="242.3" y="198.4">17:57</text>
<text x="259.5" y="198.4">Titel</text>
<text x="267.2" y="201.1">Prozessorteil</text>
<text x="267.2" y="198.4">Hauptplatine</text>
<text x="223.4" y="205.6">Datei</text>
<text x="232.4" y="205.6">Digi_Uhr.T3001</text>
<text x="259.5" y="205.6">Projekt Digitale Alarm Uhr</text>
</g>
<g font-size="1.4">
<text x="207.5" y="46">+3V3</text>
<text x="213.4" y="46">+5V</text>
<text x="106" y="59.1">+3V3</text>
<text x="143.4" y="59.1">+5V</text>
<text x="64.5" y="78.5">+5V_roh</text>
<text x="43.3" y="89.8">GND</text>
<text x="43.4" y="84.4">VCC</text>
<text x="44.5" y="88">D+</text>
<text x="44.8" y="86.2">D-</text>
<text x="42.5" y="91.6">Shield</text>
<text x="54.1" y="95.7">IO1</text>
<text x="95.6" y="95.2">P6.4/CB4/A4</text>
<text x="137.3" y="95.5" transform="rotate(-90 137.3 95.5)">V18</text>
<text x="144.5" y="95.9" transform="rotate(-90 144.5 95.9)">PUR</text>
<text x="160.6" y="95.2">P7.7/TB0CLK/MCLK</text>
<text x="231" y="93.5">GND_analog</text>
<text x="54.1" y="97.5">IO2</text>
<text x="59.7" y="96.4" transform="rotate(-90 59.7 96.4)">VCC</text>
<text x="95.6" y="100.6">P6.7/CB7/A7</text>
<text x="95.6" y="98.8">P6.6/CB6/A6</text>
<text x="95.6" y="97">P6.5/CB5/A5</text>
<text x="113.8" y="100.7" transform="rotate(-90 113.8 100.7)">P6.3/CB3/A3</text>
<text x="115.6" y="100.7" transform="rotate(-90 115.6 100.7)">P6.2/CB2/A2</text>
<text x="117.5" y="100.7" transform="rotate(-90 117.5 100.7)">P6.1/CB1/A1</text>
<text x="119.3" y="100.7" transform="rotate(-90 119.3 100.7)">P6.0/CB0/A0</text>
<text x="122.9" y="98.8" transform="rotate(-90 122.9 98.8)">PJ.3/TCK</text>
<text x="124.7" y="98.9" transform="rotate(-90 124.7 98.9)">PJ.2/TMS</text>
<text x="126.5" y="101.9" transform="rotate(-90 126.5 101.9)">PJ.1/TDI/TCLK</text>
<text x="128.3" y="98.9" transform="rotate(-90 128.3 98.9)">PJ.0/TDO</text>
<text x="131.9" y="101.3" transform="rotate(-90 131.9 101.3)">P5.3/XT2OUT</text>
<text x="133.7" y="99.9" transform="rotate(-90 133.7 99.9)">P5.2/XT2IN</text>
<text x="135.5" y="97.4" transform="rotate(-90 135.5 97.4)">AVSS2</text>
<text x="139.1" y="96.8" transform="rotate(-90 139.1 96.8)">VUSB</text>
<text x="140.9" y="96.8" transform="rotate(-90 140.9 96.8)">VBUS</text>
<text x="142.7" y="98.5" transform="rotate(-90 142.7 98.5)">PU.1/DM</text>
<text x="146.3" y="98.3" transform="rotate(-90 146.3 98.3)">PU.0/DP</text>
<text x="148.1" y="96.8" transform="rotate(-90 148.1 96.8)">VSSU</text>
<text x="166" y="100.6">P7.4/TB0.2</text>
<text x="166" y="98.8">P7.5/TB0.3</text>
<text x="166" y="97">P7.6/TB0.4</text>
<text x="193.5" y="102">+3V3</text>
<text x="199.4" y="102">+3V3</text>
<text x="236.8" y="96.6">+5V</text>
<text x="59.7" y="103.8" transform="rotate(-90 59.7 103.8)">GND</text>
<text x="64.5" y="107.4">+3V3</text>
<text x="71.7" y="103.8">GND_roh</text>
<text x="76.7" y="106.1">GND_roh</text>
<text x="95.6" y="107.8">P7.3/CB11/A15</text>
<text x="95.6" y="106">P7.2/CB10/A14</text>
<text x="95.6" y="104.2">P7.1/CB9/A13</text>
<text x="95.6" y="102.4">P7.0/CB8/A12</text>
<text x="121.1" y="104.9" transform="rotate(-90 121.1 104.9)">RST/NMI/SBWTDIO</text>
<text x="130.1" y="102.4" transform="rotate(-90 130.1 102.4)">TEST/SBWTCK</text>
<text x="163.1" y="107.8">P4.6/PM_NONE</text>
<text x="163.1" y="106">P4.7/PM_NONE</text>
<text x="166" y="104.2">P5.6/TB0.0</text>
<text x="166" y="102.4">P5.7/TB0.1</text>
<text x="53.2" y="109.7">GND_roh</text>
<text x="95.6" y="113.2">AVCC1</text>
<text x="95.6" y="111.4">P5.1/A9/VREF-/VeREF-</text>
<text x="95.6" y="109.6">P5.0/A8/VREF+/VeREF+</text>
<text x="150.8" y="109.6">P4.5/PM_UCA1RXD/PM_UCA1SOMI</text>
<text x="151" y="111.4">P4.4/PM_UCA1TXD/PM_UCA1SIMO</text>
<text x="168.1" y="113.2">DVCC2</text>
<text x="95.6" y="118.7">AVSS1</text>
<text x="95.6" y="116.8">P5.5/XOUT</text>
<text x="95.6" y="115">P5.4/XIN</text>
<text x="151" y="118.7">P4.2/PM_UCB1SOMI/PM_UCB1SCL</text>
<text x="151.8" y="116.8">P4.3/PM_UCB1CLK/PM_UCA1STE</text>
<text x="168.3" y="115">DVSS2</text>
<text x="249" y="116.4">+5V_switcht</text>
<text x="84.8" y="123.7">GND_analog</text>
<text x="95.6" y="125.9">DVCC1</text>
<text x="95.6" y="124.1">P8.2</text>
<text x="95.6" y="122.3">P8.1</text>
<text x="95.6" y="120.5">P8.0</text>
<text x="150.9" y="120.5">P4.1/PM_UCB1SIMO/PM_UCB1SDA</text>
<text x="151.8" y="122.3">P4.0/PM_UCB1STE/PM_UCA1CLK</text>
<text x="157.5" y="124.1">P3.7/TB0OUTH/SVMOUT</text>
<text x="166" y="125.9">P3.6/TB0.6</text>
<text x="61.3" y="130">GND_analog</text>
<text x="80.3" y="129.9">+3V3</text>
<text x="95.6" y="129.5">VCORE</text>
<text x="95.6" y="127.7">DVSS1</text>
<text x="113.8" y="130.4" transform="rotate(-90 113.8 130.4)">P1.0/TA0CLK/ACLK</text>
<text x="115.6" y="130.4" transform="rotate(-90 115.6 130.4)">P1.1/TA0.0</text>
<text x="117.5" y="130.4" transform="rotate(-90 117.5 130.4)">P1.2/TA0.1</text>
<text x="119.3" y="130.4" transform="rotate(-90 119.3 130.4)">P1.3/TA0.2</text>
<text x="121.1" y="130.4" transform="rotate(-90 121.1 130.4)">P1.4/TA0.3</text>
<text x="122.9" y="130.4" transform="rotate(-90 122.9 130.4)">P1.5/TA0.4</text>
<text x="124.7" y="130.4" transform="rotate(-90 124.7 130.4)">P1.6/TA1ClK/CBOUT</text>
<text x="126.5" y="130.4" transform="rotate(-90 126.5 130.4)">P1.7/TA1.0</text>
<text x="128.3" y="130.4" transform="rotate(-90 128.3 130.4)">P2.0/TA1.1</text>
<text x="130.1" y="130.4" transform="rotate(-90 130.1 130.4)">P2.1/TA1.2</text>
<text x="131.9" y="130.4" transform="rotate(-90 131.9 130.4)">P2.2/TA2CLK/SMCLK</text>
<text x="133.7" y="130.4" transform="rotate(-90 133.7 130.4)">P2.3/TA2.0</text>
<text x="135.5" y="130.4" transform="rotate(-90 135.5 130.4)">P2.4/TA2.1</text>
<text x="137.3" y="130.4" transform="rotate(-90 137.3 130.4)">P2.5/TA2.2</text>
<text x="139.1" y="130.4" transform="rotate(-90 139.1 130.4)">P2.6/RTCCLK/DMAE0</text>
<text x="140.9" y="130.4" transform="rotate(-90 140.9 130.4)">P2.7/UCB0STE/UCA0CLK</text>
<text x="142.7" y="130.4" transform="rotate(-90 142.7 130.4)">P3.0/UCB0SIMO/UCB0SDA</text>
<text x="144.5" y="130.4" transform="rotate(-90 144.5 130.4)">P3.1/UCB0SOMI/UCB0SCL</text>
<text x="146.3" y="130.4" transform="rotate(-90 146.3 130.4)">P3.2/UCB0CLK/UCA0STE</text>
<text x="148.1" y="130.4" transform="rotate(-90 148.1 130.4)">P3.3/UCA0TXD/UCA0SIMO</text>
<text x="156.2" y="129.5">P3.4/UCA0RXD/UCA0SOMI</text>
<text x="166" y="127.7">P3.5/TB0.5</text>
<text x="187.2" y="132.2">+5V_UV</text>
<text x="189" y="134.4">+3V3_UV</text>
<text x="191.3" y="136.2">+3V3</text>
<text x="193.5" y="138.9">+5V</text>
</g>
<g font-size="1.2">
<text x="165.5" y="84.8">TARGET_DM</text>
<text x="165.5" y="87.5">TARGET_DP</text>
<text x="175.6" y="94.4">P7.7</text>
<text x="89.4" y="101.7">P7.0</text>
<text x="175.5" y="99.9">P7.4</text>
<text x="175.5" y="96.2">P7.6</text>
<text x="175.6" y="98">P7.5</text>
<text x="89.4" y="107.1">P7.3</text>
<text x="89.4" y="103.5">P7.1</text>
<text x="89.4" y="105.3">P7.2</text>
<text x="187.7" y="120.5">P4.1/Relais</text>
<text x="134" y="141.2">P1.7/TA1.0</text>
</g>
<g font-size="1.1">
<text x="196.8" y="52">P2.4_inv</text>
<text x="206.2" y="57.9">P2.2/TA2CLK/SMCLK</text>
<text x="210.3" y="59.7">P2.4/TA2.1</text>
<text x="210.3" y="56.1">P2.0/TA1.1</text>
<text x="219.6" y="56.1">P2.1/TA1.2</text>
<text x="219.8" y="59.7">P2.5/TA2.2</text>
<text x="219.8" y="57.9">P2.3/TA2.0</text>
<text x="196.8" y="65.1">P2.5_inv</text>
<text x="206.2" y="61.5">P2.6/RTCCLK/DMAE0</text>
<text x="210.3" y="65.1">P2.6_inv</text>
<text x="210.3" y="63.3">P2.4_inv</text>
<text x="219.4" y="61.5">P2.7/UCB0STE/UCA0CLK</text>
<text x="219.8" y="63.3">P2.5_inv</text>
<text x="219.8" y="65.1">P2.7_inv</text>
<text x="210.3" y="70.5">P7.4</text>
<text x="210.3" y="68.7">P7.2</text>
<text x="210.3" y="66.9">P7.0</text>
<text x="219.8" y="68.7">P7.3</text>
<text x="219.8" y="66.9">P7.1</text>
<text x="219.8" y="70.5">P7.5</text>
<text x="196.8" y="77.8">P2.6_inv</text>
<text x="206.2" y="77.8">P1.0/TA0CLK/ACLK</text>
<text x="210.3" y="72.3">P7.6</text>
<text x="219.4" y="77.8">P1.1/TA0.0</text>
<text x="219.8" y="72.3">P7.7</text>
<text x="206.2" y="82.7">P1.6/TA1ClK/CBOUT</text>
<text x="206.2" y="81.4">P1.4/TA0.3</text>
<text x="206.2" y="79.6">P1.2/TA0.1</text>
<text x="219.4" y="83.2">P6.4/CB4/A4</text>
<text x="219.4" y="81.4">P1.5/TA0.4</text>
<text x="219.4" y="79.6">P1.3/TA0.2</text>
<text x="92" y="86.2">TARGET_DM</text>
<text x="92" y="89.8">TARGET_DP</text>
<text x="196.8" y="91.7">P2.7_inv</text>
<text x="179.5" y="109.2">P4.5/UCA1RXD</text>
<text x="179.5" y="111.4">P4.4/UCA1TXD</text>
</g>
<g font-size="1" fill="#c70000">
<text x="190.1" y="54.1">1</text>
<text x="197.6" y="54.1">2</text>
<text x="215.4" y="55.5">1</text>
<text x="215.4" y="59.1">5</text>
<text x="215.4" y="57.3">3</text>
<text x="218.2" y="59.1">6</text>
<text x="218.2" y="57.3">4</text>
<text x="218.2" y="55.5">2</text>
<text x="214.8" y="64.5">11</text>
<text x="215.4" y="62.7">9</text>
<text x="215.4" y="60.9">7</text>
<text x="218.2" y="64.5">12</text>
<text x="218.2" y="62.7">10</text>
<text x="218.2" y="60.9">8</text>
<text x="190.1" y="67.2">3</text>
<text x="197.6" y="67.2">4</text>
<text x="214.8" y="71.7">19</text>
<text x="214.8" y="69.9">17</text>
<text x="214.8" y="68.1">15</text>
<text x="214.8" y="66.3">13</text>
<text x="218.2" y="71.7">20</text>
<text x="218.2" y="69.9">18</text>
<text x="218.2" y="68.1">16</text>
<text x="218.2" y="66.3">14</text>
<text x="104.9" y="74.6">2</text>
<text x="125.7" y="78">2</text>
<text x="132" y="78">2</text>
<text x="139.7" y="78">2</text>
<text x="143.2" y="78">1</text>
<text x="146" y="78">2</text>
<text x="214.8" y="77.1">25</text>
<text x="214.8" y="75.3">23</text>
<text x="214.8" y="73.5">21</text>
<text x="218.2" y="77.1">26</text>
<text x="218.2" y="75.3">24</text>
<text x="218.2" y="73.5">22</text>
<text x="104.9" y="79.4">1</text>
<text x="125.7" y="80.5">1</text>
<text x="132" y="80.5">1</text>
<text x="139.7" y="80.5">1</text>
<text x="153.6" y="82.1">1</text>
<text x="158.2" y="82.1">2</text>
<text x="178.5" y="81.8">2</text>
<text x="190.1" y="79.8">5</text>
<text x="197.6" y="79.8">6</text>
<text x="214.8" y="82.5">31</text>
<text x="214.8" y="80.7">29</text>
<text x="214.8" y="78.9">27</text>
<text x="218.2" y="82.5">32</text>
<text x="218.2" y="80.7">30</text>
<text x="218.2" y="78.9">28</text>
<text x="46.7" y="84.8">1</text>
<text x="46.7" y="88.4">3</text>
<text x="46.7" y="86.6">2</text>
<text x="82.3" y="86.6">1</text>
<text x="86.9" y="86.6">2</text>
<text x="104.9" y="84.3">2</text>
<text x="104.9" y="86.8">1</text>
<text x="126.5" y="84.8">1</text>
<text x="130.2" y="84.8">2</text>
<text x="137" y="86.6">2</text>
<text x="137" y="89">1</text>
<text x="178.5" y="86.6">1</text>
<text x="214.8" y="84.3">33</text>
<text x="218.2" y="84.3">34</text>
<text x="46.7" y="90.2">4</text>
<text x="46.7" y="92">5</text>
<text x="59.4" y="93.1">4</text>
<text x="65.2" y="92.6">1</text>
<text x="75.2" y="93.3">2</text>
<text x="75.2" y="95.8">1</text>
<text x="79.7" y="93.3">2</text>
<text x="79.7" y="95.8">1</text>
<text x="82.3" y="90.2">1</text>
<text x="86.9" y="90.2">2</text>
<text x="94.5" y="95.6">1</text>
<text x="113.5" y="92.6">80</text>
<text x="115.3" y="92.6">79</text>
<text x="117.1" y="92.6">78</text>
<text x="118.9" y="92.6">77</text>
<text x="120.7" y="92.6">76</text>
<text x="122.5" y="92.6">75</text>
<text x="124.4" y="92.6">74</text>
<text x="126.2" y="92.6">73</text>
<text x="128" y="92.6">72</text>
<text x="129.8" y="92.6">71</text>
<text x="131.6" y="92.6">70</text>
<text x="133.4" y="92.6">69</text>
<text x="135.2" y="92.6">68</text>
<text x="137" y="92.6">67</text>
<text x="138.8" y="92.6">66</text>
<text x="140.6" y="92.6">65</text>
<text x="142.4" y="92.6">64</text>
<text x="144.2" y="92.6">63</text>
<text x="146" y="92.6">62</text>
<text x="147.8" y="92.6">61</text>
<text x="173.1" y="95.6">60</text>
<text x="190.1" y="93.8">9</text>
<text x="197.6" y="93.8">8</text>
<text x="53" y="97.9">3</text>
<text x="53" y="96.1">2</text>
<text x="65.2" y="97.4">2</text>
<text x="94.5" y="101">4</text>
<text x="94.5" y="99.2">3</text>
<text x="94.5" y="97.4">2</text>
<text x="173.1" y="101">57</text>
<text x="173.1" y="99.2">58</text>
<text x="173.1" y="97.4">59</text>
<text x="59.4" y="105.1">1</text>
<text x="94.5" y="106.4">7</text>
<text x="94.5" y="104.6">6</text>
<text x="94.5" y="102.8">5</text>
<text x="173.1" y="106.4">54</text>
<text x="173.1" y="104.6">55</text>
<text x="173.1" y="102.8">56</text>
<text x="230.4" y="103.9">2</text>
<text x="93.9" y="113.6">11</text>
<text x="93.9" y="111.8">10</text>
<text x="94.5" y="110">9</text>
<text x="94.5" y="108.2">8</text>
<text x="173.1" y="113.6">50</text>
<text x="173.1" y="111.8">51</text>
<text x="173.1" y="110">52</text>
<text x="173.1" y="108.2">53</text>
<text x="192.5" y="109.1">2</text>
<text x="192.5" y="111.6">1</text>
<text x="200" y="112.7">1</text>
<text x="216.6" y="112.7">11</text>
<text x="224.7" y="112.7">10</text>
<text x="230.4" y="108.7">1</text>
<text x="231.2" y="112.7">1</text>
<text x="235.8" y="113.2">2</text>
<text x="235.8" y="108.4">3</text>
<text x="63.4" y="117.7">2</text>
<text x="75.1" y="115.4">2</text>
<text x="78.8" y="115.4">1</text>
<text x="93.9" y="119">14</text>
<text x="93.9" y="117.2">13</text>
<text x="93.9" y="115.4">12</text>
<text x="173.1" y="119">47</text>
<text x="173.1" y="117.2">48</text>
<text x="173.1" y="115.4">49</text>
<text x="200" y="119">2</text>
<text x="63.4" y="120.2">1</text>
<text x="65.1" y="125.3">1</text>
<text x="69.7" y="125.3">2</text>
<text x="72.9" y="120.8">2</text>
<text x="72.9" y="123.3">1</text>
<text x="81.5" y="120.8">2</text>
<text x="81.5" y="123.3">1</text>
<text x="93.9" y="124.5">17</text>
<text x="93.9" y="122.7">16</text>
<text x="93.9" y="120.8">15</text>
<text x="173.1" y="124.5">44</text>
<text x="173.1" y="122.7">45</text>
<text x="173.1" y="120.8">46</text>
<text x="93.9" y="129.9">20</text>
<text x="93.9" y="128.1">19</text>
<text x="93.9" y="126.3">18</text>
<text x="113.5" y="131.7">21</text>
<text x="115.3" y="131.7">22</text>
<text x="117.1" y="131.7">23</text>
<text x="118.9" y="131.7">24</text>
<text x="120.7" y="131.7">25</text>
<text x="122.5" y="131.7">26</text>
<text x="124.4" y="131.7">27</text>
<text x="126.2" y="131.7">28</text>
<text x="128" y="131.7">29</text>
<text x="129.8" y="131.7">30</text>
<text x="131.6" y="131.7">31</text>
<text x="133.4" y="131.7">32</text>
<text x="135.2" y="131.7">33</text>
<text x="137" y="131.7">34</text>
<text x="138.8" y="131.7">35</text>
<text x="140.6" y="131.7">36</text>
<text x="142.4" y="131.7">37</text>
<text x="144.2" y="131.7">38</text>
<text x="146" y="131.7">39</text>
<text x="147.8" y="131.7">40</text>
<text x="173.1" y="129.9">41</text>
<text x="173.1" y="128.1">42</text>
<text x="173.1" y="126.3">43</text>
<text x="216.6" y="129">13</text>
<text x="224.7" y="129">12</text>
<text x="79.2" y="136">1</text>
<text x="85.1" y="136.2">2</text>
<text x="93.7" y="138">2</text>
<text x="79.2" y="138.9">2</text>
<text x="85.1" y="138.7">1</text>
<text x="93.7" y="140.5">1</text>
<text x="102.1" y="143.8">2</text>
<text x="106.7" y="143.8">1</text>
<text x="111.6" y="143.8">1</text>
<text x="102.1" y="149.7">2</text>
<text x="106.7" y="149.7">1</text>
<text x="111.6" y="149.7">1</text>
<text x="183.5" y="149.3">3</text>
<text x="183.5" y="147.4">2</text>
<text x="183.5" y="145.6">1</text>
<text x="195.1" y="149.3">3</text>
<text x="195.1" y="147.4">2</text>
<text x="195.1" y="145.6">1</text>
<text x="102.1" y="155.6">2</text>
<text x="106.7" y="155.6">1</text>
<text x="111.6" y="155.6">1</text>
<text x="195.1" y="154.7">6</text>
<text x="195.1" y="152.9">5</text>
<text x="195.1" y="151.1">4</text>
<text x="102.1" y="161.4">2</text>
<text x="106.7" y="161.4">1</text>
<text x="111.6" y="161.4">1</text>
<text x="195.1" y="160.1">9</text>
<text x="195.1" y="158.3">8</text>
<text x="195.1" y="156.5">7</text>
</g>
</svg>
